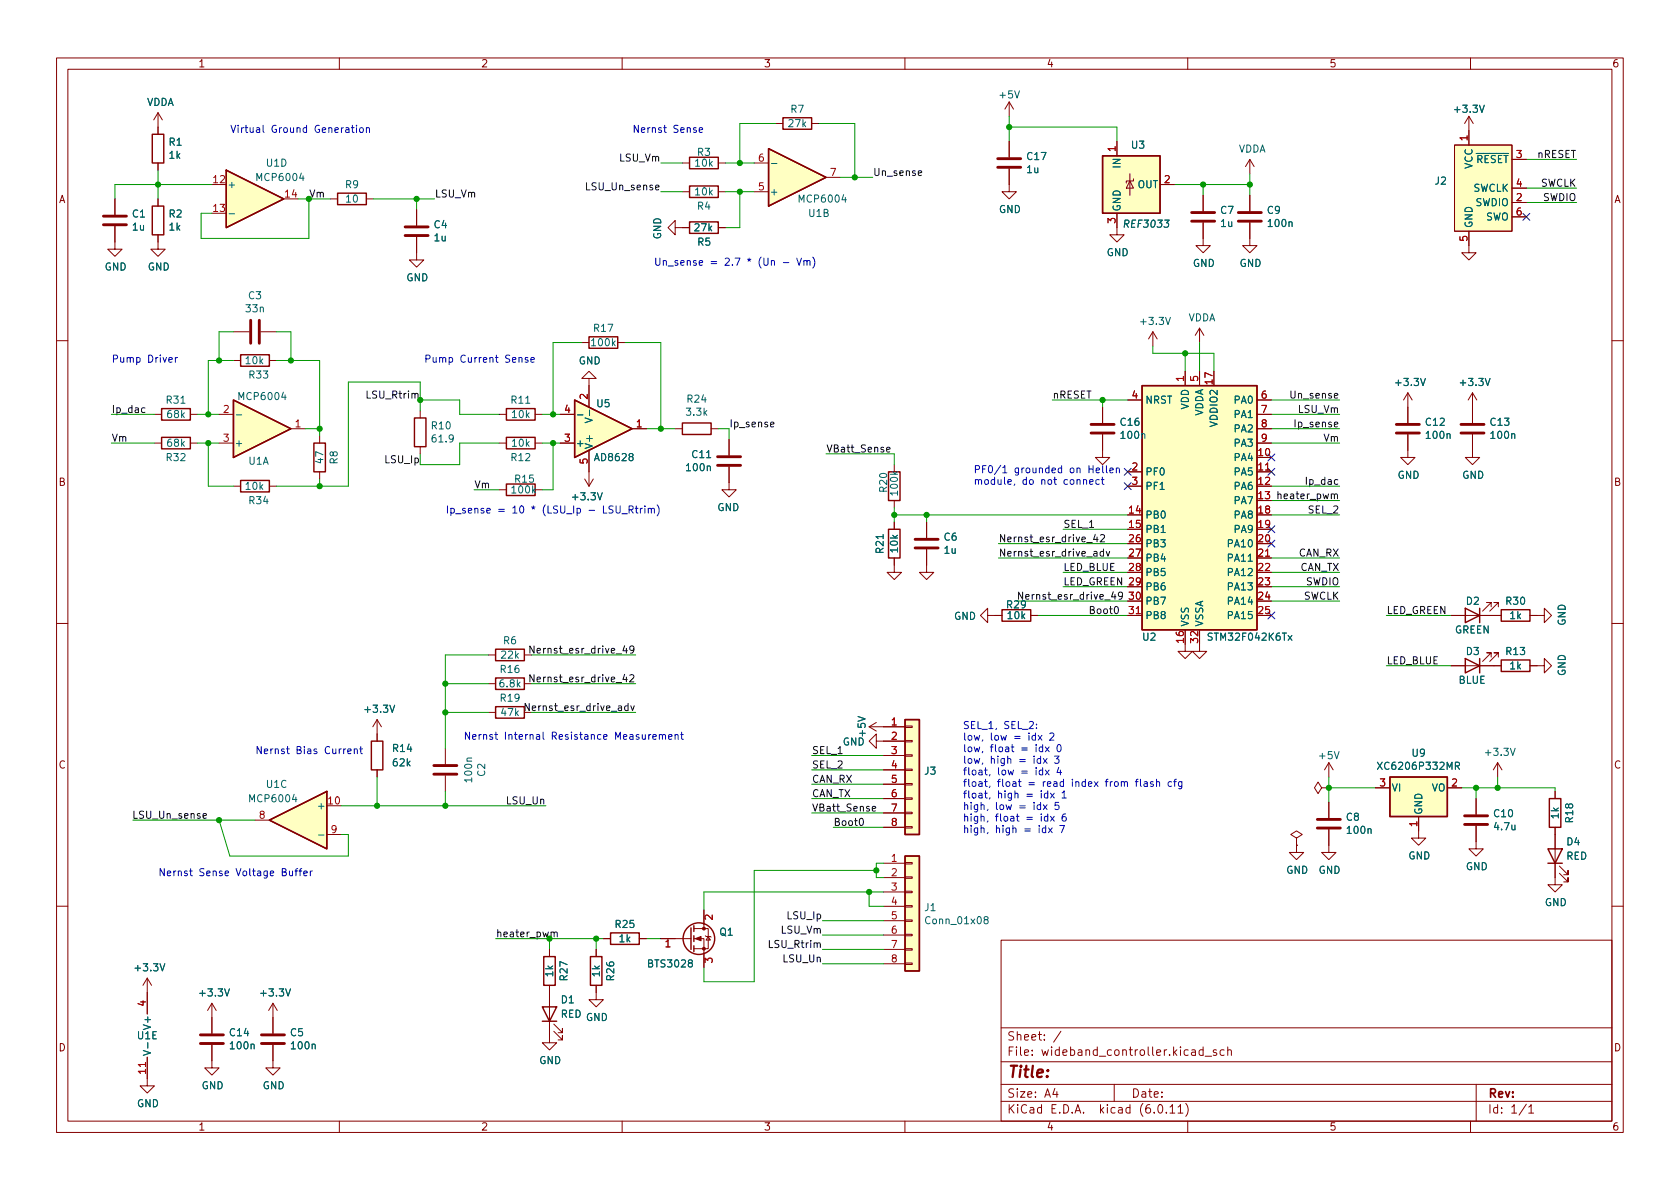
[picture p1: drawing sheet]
<svg xmlns="http://www.w3.org/2000/svg" width="297mm" height="210mm" viewBox="0 0 297 210" stroke-linecap="round" stroke-linejoin="round" font-family="sans-serif">
<g fill="none" stroke="#840000" stroke-width=".18">
<path d="M10 10.2h277v190.1h-277zM12 12.2h273v186.1h-273zM27.9 19.9v3.8M27.9 19.9l-.7 1.3M27.9 19.9l.8 1.3M60 10.2v2M110 10.2v2M160 10.2v2M178.4 18l-.7 1.3M178.4 18v2.6M178.4 18l.8 1.3M210 10.2v2"/>
<path d="M260 10.2v2M20.3 40v4.1h1.3l-1.3 1.2-1.3-1.2h1.3M20.3 35.2v2.8M27.9 28.8v1.3M27.9 35.2v1.2M37.5 32.6h2.5M37.5 37.7h2.5M50.2 35.2h2.5M58.4 35.2h1.3M64.8 35.2h1.2M73.7 37.1v2.8M120.6 33.9h1.3"/>
<path d="M120.6 28.8h1.3M127 33.9h1.3M127 28.8h1.3M133.3 33.9h2.6M133.3 28.8h2.6M137.2 21.8h1.2M143.5 21.8h1.3M146 31.4h2.6M178.4 29.8v4.1h1.3l-1.3 1.3-1.2-1.3h1.2M178.4 25v2.8M197.5 37.7v3.8h1.3l-1.3 1.3-1.3-1.3h1.3M197.5 25v2.6"/>
<path d="M199.8 32l.6 1.3h-1.3zM199.8 30.7v3.8M200.4 31.6v.4h-1.3v.4M205.1 32.6h2.5M212.7 39.4v4h1.3l-1.3 1.3-1.2-1.3h1.2M212.7 34.5v2.8M221 39.4v4h1.2l-1.2 1.3-1.3-1.3h1.3M221 28.2v2.5M221 34.5v2.8M221 28.2l-.8 1.3M221 28.2l.7 1.3M257.2 25.6h10.1v15.3h-10.1z"/>
<path d="M259.7 20.6l-.7 1.2M259.7 20.6v5M259.7 20.6l.8 1.2M267.3 35.8h2.6M267.3 28.2h2.6M267.3 33.3h2.6M267.3 38.3h2.6M27.9 41.5v2.6h1.3l-1.3 1.2-1.2-1.2h1.2M41.3 58.7h2.8M46.1 58.7h2.8M73.7 41.9v4.1h1.2l-1.2 1.2-1.3-1.2h1.3M119.4 40.3v-1.3l-1.3 1.3 1.3 1.2v-1.2h2.5"/>
<path d="M127 40.3h1.3M203.8 58.7l-.7 1.2M203.8 58.7v2.5M203.8 58.7l.8 1.2M212.1 58l-.8 1.3M212.1 58v2.6M212.1 58l.8 1.3M259.7 40.9v3.8h1.3l-1.3 1.3-1.3-1.3h1.3M10 60.2h2M27.3 73.3h1.3M27.3 78.4h1.3M33.7 73.3h1.2"/>
<path d="M33.7 78.4h1.2M38.7 73.3h2.6M38.7 78.4h2.6M41.3 63.7h1.2M47.6 63.7h1.3M51.4 75.8h2.6M56.5 77.1v1.3M74.3 72.6v1.3M74.3 79v1.3M88.3 73.3h1.2M88.3 78.4h1.2M94.6 73.3h1.3"/>
<path d="M94.6 78.4h1.3M99.1 73.3h2.5M99.1 78.4h2.5M102.9 60.6h1.2M104.1 66.9h-1.2l1.2-1.2 1.3 1.2h-1.3v5.1M104.1 79.6v6.4M109.2 60.6h1.3M111.8 75.8h2.5M119.4 75.8h1.2M125.7 75.8h1.3M128.9 77.7v2.8M194.9 76.8v4.1h1.3l-1.3 1.3-1.2-1.3h1.2"/>
<path d="M194.9 72v2.8M199.4 70.7h2.5M209.5 65.7v2.5M212.1 65.7v2.5M214.6 65.7v2.5M222.2 70.7h2.6M222.2 73.3h2.6M222.2 75.8h2.6M222.2 78.4h2.6M248.9 76.8v4.1h1.3l-1.3 1.3-1.3-1.3h1.3M248.9 69.5v5.3M248.9 69.5l-.7 1.2"/>
<path d="M248.9 69.5l.8 1.2M260.3 76.8v4.1h1.3l-1.3 1.3-1.2-1.3h1.2M260.3 69.5l-.7 1.2M260.3 69.5v5.3M260.3 69.5l.8 1.2M285 60.2h2M41.3 86h1.2M47.6 86h1.3M56.5 83.4v1.3M88.3 86.6h1.2M94.6 86.6h1.3M103.4 84.7l.7 1.3"/>
<path d="M104.9 84.7l-.8 1.3M128.9 82.5v4.1h-1.3l1.3 1.3 1.3-1.3h-1.3M158.1 98.7v2.5h1.3l-1.3 1.3-1.3-1.3h1.3M158.1 82.2v1.2M158.1 88.5v1.3M158.1 92.3v1.3M163.8 97.1v4.1h1.3l-1.3 1.3-1.2-1.3h1.2M163.8 92.3v2.8M199.4 83.4h2.5M199.4 86h2.5M199.4 91.1h2.5M199.4 93.6h2.5"/>
<path d="M199.4 96.1h2.5M199.4 98.7h2.5M222.2 80.9h2.6M222.2 83.4h2.6M222.2 86h2.6M222.2 88.5h2.6M222.2 91.1h2.6M222.2 93.6h2.6M222.2 96.1h2.6M222.2 98.7h2.6M10 110.2h2M86.4 115.8h1.2"/>
<path d="M92.7 115.8h1.3M174.6 108.8v-1.2l-1.2 1.2 1.2 1.3v-1.3h2.6M182.2 108.8h1.3M199.4 108.8h2.5M199.4 101.2h2.5M199.4 103.8h2.5M199.4 106.3h2.5M209.5 111.4v3.8h1.3l-1.3 1.3-1.2-1.3h1.2M212.1 111.4v3.8h1.3l-1.3 1.3-1.3-1.3h1.3M222.2 108.8h2.6M222.2 101.2h2.6M222.2 103.8h2.6"/>
<path d="M222.2 106.3h2.6M256.5 108.8h8.9M256.5 117.7h8.9M263.7 107.3v-.8h-.8h.8l-1.6 1.6M263.7 116.2v-.8h-.8h.8l-1.6 1.6M264.9 107.3v-.8h-.7h.7l-1.5 1.6M264.9 116.2v-.8h-.7h.7l-1.5 1.6M270.5 108.8h2.5v-1.2l1.3 1.2-1.3 1.3v-1.3M270.5 117.7h2.5v-1.2l1.3 1.2-1.3 1.3v-1.3M285 110.2h2M66.7 127.2l-.8 1.3M66.7 127.2v3.9"/>
<path d="M66.7 136.1v1.3M66.7 127.2l.7 1.3M78.7 132.3v2.8M78.7 137.2v2.7M86.4 120.9h1.2M86.4 126h1.2M92.7 120.9h1.3M153.7 128.5h6.3M153.7 128.5l1.2 .8M154.9 131.1v-1.3l-1.2 1.3 1.2 1.2v-1.2h5.1M154.9 127.8l-1.2 .7M156.2 133.6h3.8"/>
<path d="M156.2 136.1h3.8M156.2 138.7h3.8M160 138.6h1.3v.2h-1.3zM160 136h1.3v.3h-1.3zM160 133.5h1.3v.2h-1.3zM160 130.9h1.3v.3h-1.3zM160 128.4h1.3v.2h-1.3zM233.7 139.3l-.7-1-.6 1 .6 1 .7-1h1.2M234.9 139.3h.1M234.9 134.9v2.5M234.9 134.9l-.7 1.2M234.9 134.9l.8 1.2"/>
<path d="M243.2 139.3h2.5M255.9 139.3h2.5M264.8 134.9l-.8 1.2M264.8 134.9v2.5M264.8 134.9l.8 1.2M275 139.9v1.3M45.1 145h2.5M57.8 142.5h2.5M57.8 147.6h2.5M156.2 152.6h3.8M156.2 155.2h3.8M156.2 157.7h3.8"/>
<path d="M156.2 141.2h3.8M156.2 143.8h3.8M156.2 146.3h3.8M160 157.6h1.3v.3h-1.3zM160 155.1h1.3v.2h-1.3zM160 152.5h1.3v.3h-1.3zM160 146.2h1.3v.2h-1.3zM160 143.6h1.3v.3h-1.3zM160 141.1h1.3v.2h-1.3zM229.2 148.2l1.1-.6-1.1-.7-1 .7 1 .6v1.3M229.2 149.5h.1M229.2 149.5v1.2h1.3l-1.3 1.3-1.2-1.3h1.2"/>
<path d="M234.9 146.7v4h1.3l-1.3 1.3-1.2-1.3h1.2M234.9 141.9v2.7M250.8 144.4v3.8h1.3l-1.3 1.3-1.2-1.3h1.2M261 146v4.1h1.3l-1.3 1.3-1.3-1.3h1.3M261 141.2v2.8M275 146.3v10.2h1.2l-1.2 1.2-1.3-1.2h1.3M275.7 154.4l1.5 1.6v-.8v.8h-.7M275.7 153.2l1.5 1.5v-.8v.8h-.7M10 160.2h2M26 173l-.7 1.2M26 173v6.3M26 173l.8 1.2"/>
<path d="M37.5 177.4v5.3M37.5 177.4l-.8 1.3M37.5 177.4l.7 1.3M48.3 177.4l-.8 1.3M48.3 177.4v5.3M48.3 177.4l.7 1.3M97.2 174.2v10.2h1.2l-1.2 1.3-1.3-1.3h1.3M97.2 167.9v1.3M105.4 174.2v2.6h1.3l-1.3 1.2-1.3-1.2h1.3M105.4 167.9v1.3M106.7 166h1.2M113 166h1.3"/>
<path d="M116.8 166h5.4M122.7 166h1.8v5.1M122.7 164.2h2.5v3.6h-2.5M124.5 160.9v3.3M124.7 165.5l.1 .1h.8l.1 .1M125.2 165.6l.4 .6h-.8zM156.2 160.3h3.8M156.2 162.8h3.8M156.2 165.3h3.8M156.2 167.9h3.8M156.2 170.4h3.8M160 170.3h1.3v.3h-1.3z"/>
<path d="M160 167.8h1.3v.2h-1.3zM160 165.2h1.3v.3h-1.3zM160 162.7h1.3v.2h-1.3zM160 160.1h1.3v.3h-1.3zM177 166.3h108v32h-108zM285 160.2h2M26 186.9v5.1h1.3l-1.3 1.3-1.2-1.3h1.2M37.5 184.8v4h1.2l-1.2 1.3-1.3-1.3h1.3M48.3 184.8v4h1.2l-1.2 1.3-1.3-1.3h1.3M60 198.3v2M97.9 182.4l1.5 1.5v-.8v.8h-.7M97.9 181.1l1.5 1.5v-.7v.7h-.7"/>
<path d="M110 198.3v2M160 198.3v2M177 194.8h108M177 191.8h108M177 187.8h108M177 181.8h108M182.5 186.5v.1M182.5 185.7v.1M184.6 183.8v.1M184.6 183v.1M187.6 182.4l-1.3 1.9M197 191.8v3"/>
<path d="M209.6 195.1a1.72 1.72 0 0 1 0 2.3M210 198.3v2M213.1 186.8h1.1M215.1 185.7l-.4-.1-.2 .2 .1 .3 .5 .1v.4h-.6M216.4 185.7l-.4-.1-.3 .3v.4l.2 .3h.5M217.1 185.8l.2-.2 .3 .1 .1 .9M217.1 185.1v1.5M260 198.3v2M261 191.8v6.5M270.3 195.8l.4-.5v1.5M270.3 196.8h.9"/>
</g>
<g fill="none" stroke="#840000" stroke-width=".51">
<path d="M18.3 39.7h4.1M18.3 38.2h4.1M176.4 29.6h4.1M176.4 28.1h4.1M210.7 39.1h4.1M210.7 37.6h4.1M218.9 39.1h4.1M218.9 37.6h4.1M44.3 56.6v4.1M45.8 56.6v4.1M71.6 41.7h4.1M71.6 40.1h4.1"/>
<path d="M192.9 76.6h4.1M192.9 75.1h4.1M246.9 76.6h4.1M246.9 75.1h4.1M258.3 76.6h4.1M258.3 75.1h4.1M126.9 82.3h4M126.9 80.8h4M161.8 96.9h4.1M161.8 95.4h4.1M76.7 135.4h4.1M76.7 136.9h4.1"/>
<path d="M232.9 146.4h4.1M232.9 144.9h4.1M259 145.8h4M259 144.3h4M35.4 184.5h4.1M35.4 183h4.1M46.2 184.5h4.1M46.2 183h4.1"/>
</g>
<g fill="none" stroke="#006464" stroke-width=".18">
<path d="M179.4 16.1l.4 1.2 .4-1.2M261.6 18.6l.4 1.3 .4-1.3M40.5 37.8h1M53.3 30.6l-.3 .9h.8M53.6 31.1v.8M136.4 28.9h1M149.2 34.4l-.3 .9h.7M149.5 34.9v.8M205.9 38.9h.8l-.5 .5 .4 .1-.1 .6-.2 .1-.5-.1M227.9 39.3l.2-.1 .3 .1 .1 .8M261 27.1h5.8M206.1 56.1l.4 1.3 .4-1.3"/>
<path d="M32 71.3h.7M41.8 73.4h.9M50.1 69.3l-.3 .9h.8M50.4 69.8v.9M80.1 77.4l-.2 .3-.4-.1-.1-.2 .1-.4 .4-.1 .2 .1a.84 .84 0 0 1-.3 1.2h-.3M93 71.3h.7M102.1 73.4h1M104.2 72.5v1M108.4 60.7l.4 .4M108.8 60.3l-.5 .5M201.9 76.8l.2-.1h.3v.8M251.2 66.9l.4 1.3 .4-1.3"/>
<path d="M255.9 76.8l.1-.1h.3l.1 .8M262.6 66.9l.4 1.3 .5-1.3M267.3 76.8l.2-.1h.3v.8M94.3 86.7l.4 .5M94.7 86.3l-.5 .5M105.6 87.1l.5 1.3 .4-1.3M111.5 80.7l-.3-.2 .1-.2 .2-.1 .3 .1 .1 .1v.2l-.6 .2-.1 .2v.2l.3 .3 .3-.1 .1-.2v-.3l-.2-.2M124.9 80.9h.8M125.1 82.5l.1-.1 .3 .1 .1 .7M156.1 94.5v.8M157.8 83.4l.5 .5M158.7 83.4l-.5 .3"/>
<path d="M220.7 99.2h.7M227.8 112.4l.6 .8M228.4 112.4l-.6 .8M68.9 124.7l.5 1.3 .4-1.3M83.4 134.1h-.8v.3l.1 .2M151.7 126.7l1.3 .4-1.3 .5M235.9 132.9l.4 1.3 .5-1.3M257.3 135.4h.6l.2-.2-.1-.3-.7-.1v1.3M257.6 135.4l.5 .7M267.1 132.3l.4 1.3 .4-1.3M52 140.5l-.3 .9h.8M52.3 140.9v.9"/>
<path d="M56.3 147.7h1M241.9 146.7l.2-.2 .3 .1v.8M267.3 145.9l.1 .8h.3l.2-.1M267.9 145.9v.8M28.3 170.4l.4 1.3 .4-1.3M39.7 174.9l.4 1.2 .5-1.2M50.5 174.9l.4 1.2 .5-1.2M121.9 170.3l-.2-.3 .1-.1 .1-.2 .4 .1 .1 .2v.2l-.6 .1-.1 .2v.3l.2 .2h.3l.2-.2v-.4l-.2-.1M174.2 162.6l-.2-.2v-.2l.2-.1h.4l.1 .2-.1 .2-.5 .2-.1 .2v.2l.2 .3h.3l.2-.3-.1-.3-.1-.2M26.1 184.4v.9M44.4 184.8l.2-.2 .3 .1v.8M55.2 184.8l.2-.2 .3 .1v.8"/>
</g>
<g fill="#ffffc2" stroke="#ffffc2" stroke-width=".18">
<path d="M194.9 27.6h10.2v10.1h-10.2z"/>
<path d="M160 151.4h2.6v20.3h-2.6z"/>
<path d="M135.9 26.3l10.1 5.1-10.1 5z"/>
<path d="M245.7 137.4h10.2v7h-10.2z"/>
<path d="M257.2 25.6h10.1v15.3h-10.1z"/>
<path d="M160 127.2h2.6v20.4h-2.6z"/>
<path d="M201.9 68.2h20.3v43.2h-20.3z"/>
<path d="M40 30.1l10.2 5.1-10.2 5.1z"/>
<path d="M47.6 145l10.2-5.1v10.2z"/>
<path d="M101.6 70.7l10.2 5.1-10.2 5.1z"/>
<path d="M41.3 70.7l10.1 5.1-10.1 5.1z"/>
</g>
<g fill="none" stroke="#840000" stroke-width=".25">
<path d="M26.9 36.4h2.1v5.1h-2.1zM26.9 23.7h2.1v5.1h-2.1zM40 30.1l10.2 5.1-10.2 5.1zM59.7 34.2h5.1v2h-5.1zM121.9 32.9h5.1v2h-5.1zM121.9 39.2h5.1v2.1h-5.1zM121.9 27.8h5.1v2h-5.1zM135.9 26.3l10.1 5.1-10.1 5zM138.4 20.8h5.1v2.1h-5.1zM194.9 27.6h10.2v10.1h-10.2zM104.1 59.6h5.1v2h-5.1zM28.6 77.3h5.1v2.1h-5.1z"/>
<path d="M28.6 72.3h5.1v2h-5.1zM41.3 70.7l10.1 5.1-10.1 5.1zM42.5 62.7h5.1v2.1h-5.1zM55.5 78.4h2v5h-2zM73.3 73.9h2v5.1h-2zM89.5 72.3h5.1v2h-5.1zM89.5 77.3h5.1v2.1h-5.1zM101.6 70.7l10.2 5.1-10.2 5.1zM120.6 74.8h5.1v2h-5.1zM201.9 68.2h20.3v43.2h-20.3zM42.5 85h5.1v2h-5.1zM89.5 85.6h5.1v2h-5.1z"/>
<path d="M157.1 93.6h2v5.1h-2zM157.1 83.4h2v5.1h-2zM87.6 119.9h5.1v2h-5.1zM87.6 114.8h5.1v2h-5.1zM177.2 107.8h5v2h-5zM259.1 107.6l2.5 1.2-2.5 1.3zM259.1 116.5l2.5 1.2-2.5 1.3zM261.6 107.6v2.5M261.6 116.5v2.5M265.4 116.7h5.1v2h-5.1zM265.4 107.8h5.1v2h-5.1zM65.7 131.1h2v5h-2z"/>
<path d="M87.6 125h5.1v2h-5.1zM160 127.2h2.6v20.4h-2.6zM245.7 137.4h10.2v7h-10.2zM47.6 145l10.2-5.1v10.2zM160 151.4h2.6v20.3h-2.6zM273.7 150.1h2.5l-1.2 2.5zM273.7 152.6h2.5M273.9 141.2h2.1v5.1h-2.1zM95.9 178h2.5l-1.2 2.6zM96.1 169.2h2.1v5h-2.1zM104.4 169.2h2v5h-2zM107.9 165h5.1v2h-5.1z"/>
<path d="M122.2 164.1v3.8M122.7 163.7v1M122.7 165.5v1M122.7 167.3v1M95.9 180.6h2.5"/>
<circle cx="123.6" cy="166" r="2.79"/>
</g>
<path d="M223.8 83.1h.7M223.8 98.4h.7M200.9 108.5h.7M117.7 166.5l.4-.3v1.2M124.7 170.2v-.8l.4 .5 .2-.4h.5l.1 .2-.1 .5M125.9 161.8v.8l-.9-.8-.3 .3 .1 .4M25.7 187.9v.7" fill="none" stroke="#a90000" stroke-width=".18"/>
<g fill="#840000" stroke="#840000" stroke-width=".18">
<path d="M122.9 166l1.1-.4v.8z"/>
<circle cx="124.5" cy="167.8" r=".25"/>
<circle cx="124.5" cy="164.2" r=".25"/>
</g>
<g fill="none" stroke="#0f0f0f" stroke-width=".18">
<path d="M115.9 33.2l.6-.2v-.2l-.4-.1-.2 .2 .1 .6h.5M162.4 30.6l.6-.1-.1-.2-.4-.1-.1 .2v.6h.5M25.6 72.2l-.3-.1-.3 .2 .1 .6h.5M73.4 69.7l.2-.1h.3v.8M136.2 75.1l.6-.2v-.2l-.4-.1-.2 .2 .1 .6h.5M156.8 79.5l.6-.1-.1-.2-.3-.1-.2 .2v.6h.5M235.9 70l.6-.1v-.3h-.4l-.2 .1 .1 .7h.5M235.9 75.1l.6-.2v-.2l-.4-.1-.2 .2 .1 .6h.5M193.7 94.5l-.3 .9h.7M194 95v.8M194.6 94.7l.5-.2 .2 .4-.8 .9h.8M195.1 97.6l-.4-.1-.2 .2 .1 .6h.5"/>
<path d="M195.1 97.1v1.3M195.6 97.5l.3 .9 .3-.9M235.4 87.5l.2-.2 .3 .1v.8M235.9 87.5l.2-.2 .3 .1 .1 .8M236.5 84.9l-.3-.1-.3 .2 .2 .6h.4M110.4 119.2l-.3 1h.8M110.4 114.2l-.3 .9h.8M110.7 114.7v.8M110.7 119.7v.9M111.4 119.4l.4-.1 .3 .4-.8 .9h.8M112.1 114.8l-.3 .2h-.2l-.2-.2 .1-.5 .3-.1 .2 .1a.84 .84 0 0 1-.3 1.2h-.2M196.8 104.6l-.3 .9h.8"/>
<path d="M197.1 107.4l.2-.2a.68 .68 0 0 1 .5 .7 .68 .68 0 0 1-.5 .6l-.2-.1-.1-.4zM197.1 105.1v.9M198.5 105.2l-.3 .3-.3-.1-.2-.2 .2-.4 .3-.1 .2 .1a.84 .84 0 0 1-.3 1.2h-.2M111 124.9l-.3-.1-.3 .3 .2 .5h.4M111 124.4v1.3M111.5 124.8l.3 .9 .3-.9M35.9 144.3l.6-.1v-.3h-.4l-.2 .1 .1 .6h.5M152.1 144.8l.1-.1a.68 .68 0 0 1 .5 .6 .68 .68 0 0 1-.5 .7l-.1-.1-.2-.4zM154.2 143l.6-.1v-.2l-.4-.1-.2 .2 .1 .6h.5M97.4 164.9l.2-.1 .3 .1 .1 .8M98 165l.2-.2 .3 .1v.8M144.5 166.9l.2-.2 .3 .1v.8"/>
</g>
<g fill="none" stroke="#0000c2" stroke-width=".18">
<path d="M46.5 22.2v1l.2 .2M64.8 22.7l.2-.1h.3v.8M117.3 22.6h.5M117.5 22.2v1l.3 .2M123.6 46.5l.6-.1v-.3h-.4l-.2 .2 .1 .6h.5M140.9 45.6l.4 1.3 .4-1.3M87.6 63.2h.5M87.8 62.8v1.1l.3 .2M86.1 90.3l.6-.1-.1-.3h-.3l-.2 .2v.6h.5M106.7 89.5v1.2h.6M177.3 82.7l.4-.4v1.3M177.3 83.6h.7"/>
<path d="M179.4 85.6l-.1 .2M187.7 82.8h-.4l-.2 .2 .1 .5h.5M187.7 82.3v1.3M194.7 84.8h.5M194.9 84.4v1.1l.3 .2M50.7 132.4h.4M50.8 132v1.1l.3 .2M63.6 132.4h.5M63.8 132v1.1l.3 .2M87.5 129.9h.5M87.7 129.5v1.1l.3 .1M96 129.5v1.1l.2 .1"/>
<path d="M106.7 130.3l.6-.1v-.2l-.4-.1-.2 .2 .1 .6h.5M120.3 129.9h.5M120.5 129.5v1.1l.3 .1M174.1 136.2h.5M174.1 138.2h.5M174.2 135.8v1l.4 .2M174.2 137.8v1.1l.4 .2M174.2 139.8v1.1l.4 .2M175 137l-.1 .2M175 139l-.1 .3M178.8 132.1h.5M179 131.7v1.1l.3 .1"/>
<path d="M180.1 138.2h.4M180.2 137.8v1.1l.3 .2M200.7 138.2h.5M207.1 138.3l-.3-.1-.3 .3 .2 .5h.4M33.5 154h.5M33.7 153.6v1.1l.3 .2M174.1 140.3h.5M174.7 143.1l-.1 .2M174.7 145.1l-.1 .3M174.7 147.2l-.1 .2M175 141.1l-.1 .2M179.7 144.4h.5"/>
<path d="M179.9 143.9v1.1l.3 .2"/>
</g>
<g fill="none" stroke="#009600" stroke-width=".18">
<path d="M27.9 30.1v5.1M37.5 32.6h-17.2v2.6M52.7 35.2h5.7M54.6 35.2v7h-19v-4.5h1.9M66 35.2h10.8M73.7 35.2v1.9M116.8 33.9h3.8M116.8 28.8h3.8M128.3 33.9h5M128.3 28.8h5M130.8 33.9v6.4h-2.5M137.2 21.8h-6.4v7"/>
<path d="M144.8 21.8h6.3v9.6M148.6 31.4h5.7M178.4 22.5h19.1v2.5M178.4 20.6v4.4M207.6 32.6h13.4M212.7 32.6v1.9M221 30.7v3.8M269.9 33.3h8.9M269.9 35.8h8.9M269.9 28.2h8.9M41.3 58.7h-2.6v5M48.9 58.7h2.5v5"/>
<path d="M19.7 73.3h7.6M19.7 78.4h7.6M34.9 73.3h3.8M34.9 78.4h3.8M36.8 78.4v7.6h4.5M41.3 63.7h-4.5v9.6M48.9 63.7h7.6v13.4M54 75.8h2.5M74.3 70.7h7v2.6h7M74.3 72.6v-5h-12.7v18.4h-12.7M88.3 78.4h-7v3.8h-7M95.9 73.3h3.2"/>
<path d="M95.9 78.4h3.2M97.8 78.4v8.2h-1.9M102.9 60.6h-5.1v12.7M110.5 60.6h6.3v15.2M114.3 75.8h5.1M127 75.8h1.9v1.9M186.1 70.7h13.3M194.9 70.7v1.3M203.8 61.2v1.3h10.8v3.2M209.5 62.5v3.2M212.1 60.6v5.1M224.8 70.7h12.1"/>
<path d="M224.8 73.3h12.1M224.8 78.4h12.1M224.8 75.8h12.1M56.5 84.7v1.3M83.8 86.6h4.5M146 80.3h12.1v1.9M158.1 91.1h41.3M158.1 89.8v2.5M163.8 91.1v1.2M176.5 98.7h22.9M176.5 96.1h22.9M188 93.6h11.4"/>
<path d="M224.8 91.1h12.1M224.8 86h12.1M224.8 98.7h12.1M224.8 88.5h12.1M86.4 115.8h-7.7v16.5M94 115.8h18.4M179.7 106.3h19.7M183.5 108.8h15.9M188 103.8h11.4M188 101.2h11.4M224.8 103.8h12.1M224.8 101.2h12.1"/>
<path d="M224.8 106.3h12.1M245.1 108.8h11.4M245.1 117.7h11.4M66.7 137.4v5.1M78.7 139.9v2.6M78.7 120.9h7.7M78.7 126h7.7M94 120.9h18.4M94 126h18.4M143.5 138.7h12.7M143.5 133.6h12.7M143.5 136.1h12.7"/>
<path d="M234.9 137.4v4.5M234.9 139.3h8.3M258.4 139.3h16.6v.6M261 139.3v1.9M264.8 137.4v1.9M23.5 145h21.6M38.7 145l1.9 6.4h21v-3.8h-1.3M60.3 142.5h36.2M143.5 143.8h12.7M143.5 141.2h12.7M147.3 146.3h8.9M153.7 157.7v2.6h2.5"/>
<path d="M154.9 153.9h-21.6v19.7h-8.8v-2.5M156.2 157.7h-31.7v3.2M156.2 152.6h-1.3v2.6h1.3M87.6 166h19.1M97.2 166v1.9M105.4 166v1.9M114.3 166h2.5M145.4 162.8h10.8M145.4 167.9h10.8M145.4 165.3h10.8M145.4 170.4h10.8"/>
</g>
<g fill="none" stroke="#000084" stroke-width=".18">
<path d="M269.3 37.7l1.2 1.3M270.5 37.7l-1.2 1.3M198.8 85.4l1.2 1.2M198.8 82.8l1.2 1.2M200 85.4l-1.2 1.2M200 82.8l-1.2 1.2M224.2 80.3l1.2 1.2M224.2 82.8l1.2 1.2M224.2 93l1.2 1.2M224.2 95.5l1.2 1.2M225.4 82.8l-1.2 1.2M225.4 80.3l-1.2 1.2"/>
<path d="M225.4 93l-1.2 1.2M225.4 95.5l-1.2 1.2M224.2 108.2l1.2 1.2M225.4 108.2l-1.2 1.2"/>
</g>
<g fill="#009600" stroke="#009600" stroke-width=".18">
<circle cx="178.4" cy="22.5" r=".46"/>
<circle cx="209.5" cy="62.5" r=".46"/>
<circle cx="212.7" cy="32.6" r=".46"/>
<circle cx="221" cy="32.6" r=".46"/>
<circle cx="151.1" cy="31.4" r=".46"/>
<circle cx="194.9" cy="70.7" r=".46"/>
<circle cx="130.8" cy="33.9" r=".46"/>
<circle cx="130.8" cy="28.8" r=".46"/>
<circle cx="163.8" cy="91.1" r=".46"/>
<circle cx="153.7" cy="157.7" r=".46"/>
<circle cx="154.9" cy="153.9" r=".46"/>
<circle cx="234.9" cy="139.3" r=".46"/>
<circle cx="261" cy="139.3" r=".46"/>
<circle cx="264.8" cy="139.3" r=".46"/>
<circle cx="158.1" cy="91.1" r=".46"/>
<circle cx="73.7" cy="35.2" r=".46"/>
<circle cx="51.4" cy="63.7" r=".46"/>
<circle cx="54.6" cy="35.2" r=".46"/>
<circle cx="27.9" cy="32.6" r=".46"/>
<circle cx="74.3" cy="70.7" r=".46"/>
<circle cx="66.7" cy="142.5" r=".46"/>
<circle cx="78.7" cy="142.5" r=".46"/>
<circle cx="78.7" cy="126" r=".46"/>
<circle cx="56.5" cy="86" r=".46"/>
<circle cx="38.7" cy="145" r=".46"/>
<circle cx="116.8" cy="75.8" r=".46"/>
<circle cx="97.8" cy="78.4" r=".46"/>
<circle cx="97.8" cy="73.3" r=".46"/>
<circle cx="78.7" cy="120.9" r=".46"/>
<circle cx="105.4" cy="166" r=".46"/>
<circle cx="56.5" cy="75.8" r=".46"/>
<circle cx="38.7" cy="63.7" r=".46"/>
<circle cx="36.8" cy="73.3" r=".46"/>
<circle cx="36.8" cy="78.4" r=".46"/>
</g>
<text font-size="2.8" fill="#840000" x="178" y="191.2">Title:</text>
<g font-size="2.1" fill="#840000">
<text x="178" y="184.5">Sheet:</text>
<text x="178" y="187.2">File:</text>
<text x="184.4" y="187.2">wideband_controller.kicad_sch</text>
<text x="178" y="197.4">KiCad</text>
<text x="178" y="194.6">Size:</text>
<text x="184.7" y="194.6">A4</text>
<text x="185.7" y="197.4">E.D.A.</text>
<text x="194.6" y="197.4">kicad</text>
<text x="200" y="194.6">Date:</text>
<text x="201.8" y="197.4">(6.0.11)</text>
<text x="263" y="194.6">Rev:</text>
<text x="263" y="197.4">Id:</text>
<text x="267.1" y="197.4">1/1</text>
</g>
<g font-size="1.8" fill="#840000">
<text x="35" y="12.3">1</text>
<text x="85" y="12.3">2</text>
<text x="135" y="12.3">3</text>
<text x="185" y="12.3">4</text>
<text x="235" y="12.3">5</text>
<text x="285" y="12.3">6</text>
<text x="10.4" y="36.3">A</text>
<text x="285.4" y="36.3">A</text>
<text x="10.3" y="86.3">B</text>
<text x="285.3" y="86.3">B</text>
<text x="10.3" y="136.3">C</text>
<text x="285.3" y="136.3">C</text>
<text x="10.3" y="186.3">D</text>
<text x="285.3" y="186.3">D</text>
<text x="35" y="200.3">1</text>
<text x="85" y="200.3">2</text>
<text x="135" y="200.3">3</text>
<text x="185" y="200.3">4</text>
<text x="235" y="200.3">5</text>
<text x="285" y="200.3">6</text>
</g>
<g font-size="1.8" fill="#006464">
<text x="176.4" y="17.8">+5V</text>
<text x="25.9" y="19.1">VDDA</text>
<text x="139.2" y="22.9">27k</text>
<text x="139.7" y="20.3">R7</text>
<text x="256.8" y="20.3">+3.3V</text>
<text x="29.7" y="26.1">R1</text>
<text x="29.7" y="28.4">1k</text>
<text x="46.9" y="29.8">U1D</text>
<text x="122.7" y="29.8">10k</text>
<text x="123.1" y="27.9">R3</text>
<text x="181.4" y="28.7">C17</text>
<text x="199.9" y="26.7">U3</text>
<text x="219" y="27.4">VDDA</text>
<text x="260.7" y="29.9" transform="rotate(-90 260.7 29.9)">VCC</text>
<text x="260.9" y="29.2">~{RESET}</text>
<text x="40.1" y="33.7">+</text>
<text x="45" y="32.4">MCP6004</text>
<text x="60.9" y="33.7">R9</text>
<text x="122.7" y="34.9">10k</text>
<text x="136" y="34.9">+</text>
<text x="181.4" y="31">1u</text>
<text x="198.5" y="30.2" transform="rotate(-90 198.5 30.2)">IN</text>
<text x="201.1" y="33.7">OUT</text>
<text x="253.6" y="33">J2</text>
<text x="260.4" y="34.3">SWCLK</text>
<text x="23.2" y="38.8">C1</text>
<text x="23.2" y="41.1">1u</text>
<text x="29.7" y="38.8">R2</text>
<text x="29.7" y="41.1">1k</text>
<text x="60.9" y="36.2">10</text>
<text x="76.6" y="40.7">C4</text>
<text x="122.6" y="41.3">27k</text>
<text x="123.1" y="37.5">R4</text>
<text x="140.9" y="36.2">MCP6004</text>
<text x="142.8" y="38.7">U1B</text>
<text x="176.6" y="38">GND</text>
<text x="198.5" y="37.5" transform="rotate(-90 198.5 37.5)">GND</text>
<text x="198.5" y="40.6">REF3033</text>
<text x="215.6" y="38.2">C7</text>
<text x="215.6" y="40.5">1u</text>
<text x="223.9" y="38.2">C9</text>
<text x="223.9" y="40.5">100n</text>
<text x="260.7" y="40.4" transform="rotate(-90 260.7 40.4)">GND</text>
<text x="260.8" y="36.8">SWDIO</text>
<text x="262.7" y="39.4">SWO</text>
<text x="76.6" y="43.1">1u</text>
<text x="117.3" y="42.4" transform="rotate(-90 117.3 42.4)">GND</text>
<text x="123.2" y="43.8">R5</text>
<text x="195.6" y="45.7">GND</text>
<text x="210.8" y="47.6">GND</text>
<text x="219.1" y="47.6">GND</text>
<text x="18.4" y="48.2">GND</text>
<text x="26.1" y="48.2">GND</text>
<text x="43.8" y="53.3">C3</text>
<text x="71.8" y="50.1">GND</text>
<text x="43.2" y="55.6">33n</text>
<text x="104.8" y="59.1">R17</text>
<text x="201.3" y="57.8">+3.3V</text>
<text x="210.1" y="57.2">VDDA</text>
<text x="43.2" y="64.8">10k</text>
<text x="102.3" y="64.8">GND</text>
<text x="104.3" y="61.6">100k</text>
<text x="29.2" y="71.8">R31</text>
<text x="41.9" y="71.1">MCP6004</text>
<text x="43.8" y="67.3">R33</text>
<text x="90.2" y="71.8">R11</text>
<text x="121.3" y="71.6">R24</text>
<text x="202.4" y="71.8">NRST</text>
<text x="218" y="71.8">PA0</text>
<text x="246.4" y="68.6">+3.3V</text>
<text x="257.8" y="68.6">+3.3V</text>
<text x="29.3" y="74.3">68k</text>
<text x="76.1" y="76.3">R10</text>
<text x="90.3" y="74.3">10k</text>
<text x="105.2" y="74.9" transform="rotate(-90 105.2 74.9)">V-</text>
<text x="105.3" y="72.4">U5</text>
<text x="121.1" y="73.9">3.3k</text>
<text x="197.9" y="75.7">C16</text>
<text x="197.9" y="78">100n</text>
<text x="210.6" y="72.5" transform="rotate(-90 210.6 72.5)">VDD</text>
<text x="213.1" y="73.6" transform="rotate(-90 213.1 73.6)">VDDA</text>
<text x="215.7" y="75.6" transform="rotate(-90 215.7 75.6)">VDDIO2</text>
<text x="218" y="74.3">PA1</text>
<text x="218" y="76.8">PA2</text>
<text x="251.8" y="75.7">C12</text>
<text x="251.8" y="78">100n</text>
<text x="263.3" y="75.7">C13</text>
<text x="263.3" y="78">100n</text>
<text x="29.2" y="81.9">R32</text>
<text x="29.3" y="79.4">68k</text>
<text x="41.4" y="79.4">+</text>
<text x="43.8" y="82.6">U1A</text>
<text x="57.5" y="82.2" transform="rotate(-90 57.5 82.2)">47</text>
<text x="60.1" y="82.2" transform="rotate(-90 60.1 82.2)">R8</text>
<text x="76.1" y="78.6">61.9</text>
<text x="90.2" y="81.9">R12</text>
<text x="90.3" y="79.4">10k</text>
<text x="101.7" y="79.4">+</text>
<text x="104.9" y="81.9">AD8628</text>
<text x="105.2" y="79.5" transform="rotate(-90 105.2 79.5)">V+</text>
<text x="121.1" y="83.7">100n</text>
<text x="122.1" y="81.4">C11</text>
<text x="218" y="81.9">PA4</text>
<text x="218" y="79.4">PA3</text>
<text x="43.2" y="87">10k</text>
<text x="43.8" y="89.5">R34</text>
<text x="90.2" y="87.6">100k</text>
<text x="90.8" y="85.7">R15</text>
<text x="100.8" y="88.8">+3.3V</text>
<text x="157.2" y="87.2" transform="rotate(-90 157.2 87.2)">R20</text>
<text x="159.1" y="87.9" transform="rotate(-90 159.1 87.9)">100k</text>
<text x="202.4" y="84.5">PF0</text>
<text x="202.4" y="87">PF1</text>
<text x="218" y="84.5">PA5</text>
<text x="218" y="87">PA6</text>
<text x="218" y="89.5">PA7</text>
<text x="247" y="85">GND</text>
<text x="258.5" y="85">GND</text>
<text x="126.8" y="90.8">GND</text>
<text x="166.8" y="96">C6</text>
<text x="202.4" y="92.1">PB0</text>
<text x="202.4" y="94.6">PB1</text>
<text x="218" y="92.1">PA8</text>
<text x="218" y="94.6">PA9</text>
<text x="156.6" y="98.1" transform="rotate(-90 156.6 98.1)">R21</text>
<text x="159.1" y="97.9" transform="rotate(-90 159.1 97.9)">10k</text>
<text x="166.8" y="98.3">1u</text>
<text x="202.4" y="97.2">PB3</text>
<text x="202.4" y="99.7">PB4</text>
<text x="216.8" y="97.2">PA10</text>
<text x="216.8" y="99.7">PA11</text>
<text x="177.8" y="108">R29</text>
<text x="202.4" y="102.2">PB5</text>
<text x="202.4" y="104.8">PB6</text>
<text x="202.4" y="107.3">PB7</text>
<text x="216.8" y="102.2">PA12</text>
<text x="216.8" y="104.8">PA13</text>
<text x="216.8" y="107.3">PA14</text>
<text x="259.1" y="107.3">D2</text>
<text x="266" y="107.3">R30</text>
<text x="168.6" y="110">GND</text>
<text x="177.9" y="109.9">10k</text>
<text x="201.9" y="113.7">U2</text>
<text x="202.4" y="109.9">PB8</text>
<text x="210.6" y="110.9" transform="rotate(-90 210.6 110.9)">VSS</text>
<text x="213.1" y="110.9" transform="rotate(-90 213.1 110.9)">VSSA</text>
<text x="213.3" y="113.7">STM32F042K6Tx</text>
<text x="216.8" y="109.9">PA15</text>
<text x="257.2" y="112.4">GREEN</text>
<text x="266.8" y="109.9">1k</text>
<text x="277.2" y="110.7" transform="rotate(-90 277.2 110.7)">GND</text>
<text x="88.2" y="119.4">R16</text>
<text x="88.4" y="116.8">22k</text>
<text x="88.9" y="114.3">R6</text>
<text x="259.1" y="116.2">D3</text>
<text x="266" y="116.2">R13</text>
<text x="266.8" y="118.7">1k</text>
<text x="277.2" y="119.6" transform="rotate(-90 277.2 119.6)">GND</text>
<text x="88.1" y="121.9">6.8k</text>
<text x="88.2" y="124.5">R19</text>
<text x="257.8" y="121.3">BLUE</text>
<text x="64.1" y="126.4">+3.3V</text>
<text x="88.4" y="127">47k</text>
<text x="153.4" y="130.5" transform="rotate(-90 153.4 130.5)">+5V</text>
<text x="69.2" y="133.4">R14</text>
<text x="69.2" y="135.9">62k</text>
<text x="86.2" y="137.5" transform="rotate(-90 86.2 137.5)">C2</text>
<text x="148.9" y="132.2">GND</text>
<text x="163.3" y="137.4">J3</text>
<text x="232.9" y="134.6">+5V</text>
<text x="243.3" y="136.5">XC6206P332MR</text>
<text x="249.5" y="134.2">U9</text>
<text x="262.3" y="134">+3.3V</text>
<text x="43.8" y="142.2">MCP6004</text>
<text x="46.9" y="139.7">U1C</text>
<text x="55.9" y="143.5">+</text>
<text x="83.9" y="138.6" transform="rotate(-90 83.9 138.6)">100n</text>
<text x="246" y="140.3">VI</text>
<text x="253.1" y="140.3">VO</text>
<text x="237.9" y="145.5">C8</text>
<text x="237.9" y="147.8">100n</text>
<text x="251.8" y="144.1" transform="rotate(-90 251.8 144.1)">GND</text>
<text x="263.9" y="144.9">C10</text>
<text x="263.9" y="147.2">4.7u</text>
<text x="276" y="145" transform="rotate(-90 276 145)">1k</text>
<text x="276.9" y="149.9">D4</text>
<text x="278.5" y="145.7" transform="rotate(-90 278.5 145.7)">R18</text>
<text x="227.4" y="154.9">GND</text>
<text x="233.1" y="154.9">GND</text>
<text x="248.8" y="152.3">GND</text>
<text x="259.1" y="154.3">GND</text>
<text x="276.9" y="152.4">RED</text>
<text x="163.3" y="161.5">J1</text>
<text x="273.1" y="160.6">GND</text>
<text x="108.6" y="164.5">R25</text>
<text x="109.3" y="167">1k</text>
<text x="127.1" y="165.8">Q1</text>
<text x="163.3" y="163.8">Conn_01x08</text>
<text x="23.5" y="172.1">+3.3V</text>
<text x="98.2" y="172.9" transform="rotate(-90 98.2 172.9)">1k</text>
<text x="100.7" y="173.6" transform="rotate(-90 100.7 173.6)">R27</text>
<text x="106.4" y="172.9" transform="rotate(-90 106.4 172.9)">1k</text>
<text x="109" y="173.6" transform="rotate(-90 109 173.6)">R26</text>
<text x="114.3" y="171.5">BTS3028</text>
<text x="34.9" y="176.6">+3.3V</text>
<text x="45.7" y="176.6">+3.3V</text>
<text x="99.1" y="177.8">D1</text>
<text x="24.1" y="184.2">U1E</text>
<text x="27.1" y="182.3" transform="rotate(-90 27.1 182.3)">V+</text>
<text x="40.4" y="183.6">C14</text>
<text x="40.4" y="185.9">100n</text>
<text x="51.2" y="183.6">C5</text>
<text x="51.2" y="185.9">100n</text>
<text x="99.1" y="180.3">RED</text>
<text x="103.5" y="180.9">GND</text>
<text x="27.1" y="186.8" transform="rotate(-90 27.1 186.8)">V-</text>
<text x="95.3" y="188.5">GND</text>
<text x="24.2" y="196.2">GND</text>
<text x="35.6" y="193">GND</text>
<text x="46.4" y="193">GND</text>
</g>
<g font-size="1.8" fill="#0000c2">
<text x="40.6" y="23.5">Virtual</text>
<text x="47.9" y="23.5">Ground</text>
<text x="55.7" y="23.5">Generation</text>
<text x="111.8" y="23.5">Nernst</text>
<text x="119" y="23.5">Sense</text>
<text x="115.6" y="47">Un_sense</text>
<text x="125.5" y="47">=</text>
<text x="128.2" y="47">2.7</text>
<text x="132.4" y="47">*</text>
<text x="134.4" y="47">(Un</text>
<text x="138.9" y="47">-</text>
<text x="141.6" y="47">Vm)</text>
<text x="19.7" y="64.1">Pump</text>
<text x="26.1" y="64.1">Driver</text>
<text x="74.9" y="64.1">Pump</text>
<text x="81.3" y="64.1">Current</text>
<text x="89.4" y="64.1">Sense</text>
<text x="172.1" y="83.7">PF0/1</text>
<text x="179.3" y="83.7">grounded</text>
<text x="189.2" y="83.7">on</text>
<text x="192.6" y="83.7">Hellen</text>
<text x="172.1" y="85.7">module,</text>
<text x="180.7" y="85.7">do</text>
<text x="184.1" y="85.7">not</text>
<text x="188.3" y="85.7">connect</text>
<text x="78.7" y="90.8">Ip_sense</text>
<text x="88" y="90.8">=</text>
<text x="90.7" y="90.8">10</text>
<text x="94.2" y="90.8">*</text>
<text x="96.3" y="90.8">(LSU_Ip</text>
<text x="104.5" y="90.8">-</text>
<text x="107.2" y="90.8">LSU_Rtrim)</text>
<text x="81.9" y="130.8">Nernst</text>
<text x="89.1" y="130.8">Internal</text>
<text x="97.6" y="130.8">Resistance</text>
<text x="108.9" y="130.8">Measurement</text>
<text x="170.2" y="128.9">SEL_1,</text>
<text x="170.2" y="131">low,</text>
<text x="175" y="131">low</text>
<text x="177.5" y="128.9">SEL_2:</text>
<text x="179.3" y="131">=</text>
<text x="182" y="131">idx</text>
<text x="185.9" y="131">2</text>
<text x="45.1" y="133.3">Nernst</text>
<text x="52.3" y="133.3">Bias</text>
<text x="57.5" y="133.3">Current</text>
<text x="170.2" y="133">low,</text>
<text x="170.2" y="135">low,</text>
<text x="170.2" y="137.1">float,</text>
<text x="175" y="133">float</text>
<text x="175" y="135">high</text>
<text x="176.3" y="137.1">low</text>
<text x="180.2" y="135">=</text>
<text x="180.6" y="133">=</text>
<text x="180.6" y="137.1">=</text>
<text x="182.9" y="135">idx</text>
<text x="183.3" y="133">idx</text>
<text x="183.3" y="137.1">idx</text>
<text x="186.8" y="135">3</text>
<text x="187.2" y="133">0</text>
<text x="187.2" y="137.1">4</text>
<text x="170.2" y="139.1">float,</text>
<text x="170.2" y="141.2">float,</text>
<text x="170.2" y="143.2">high,</text>
<text x="176" y="143.2">low</text>
<text x="176.3" y="139.1">float</text>
<text x="176.3" y="141.2">high</text>
<text x="180.2" y="143.2">=</text>
<text x="181.5" y="141.2">=</text>
<text x="181.9" y="139.1">=</text>
<text x="182.9" y="143.2">idx</text>
<text x="184.2" y="141.2">idx</text>
<text x="184.5" y="139.1">read</text>
<text x="186.8" y="143.2">5</text>
<text x="188.1" y="141.2">1</text>
<text x="189.8" y="139.1">index</text>
<text x="196" y="139.1">from</text>
<text x="201.5" y="139.1">flash</text>
<text x="207.3" y="139.1">cfg</text>
<text x="170.2" y="145.3">high,</text>
<text x="170.2" y="147.3">high,</text>
<text x="176" y="145.3">float</text>
<text x="176" y="147.3">high</text>
<text x="181.1" y="147.3">=</text>
<text x="181.5" y="145.3">=</text>
<text x="183.8" y="147.3">idx</text>
<text x="184.2" y="145.3">idx</text>
<text x="187.7" y="147.3">7</text>
<text x="188.1" y="145.3">6</text>
<text x="27.9" y="154.9">Nernst</text>
<text x="35.2" y="154.9">Sense</text>
<text x="41.9" y="154.9">Voltage</text>
<text x="50" y="154.9">Buffer</text>
</g>
<g font-size="1.8" fill="#0f0f0f">
<text x="109.4" y="28.6">LSU_Vm</text>
<text x="271.7" y="27.9">nRESET</text>
<text x="54.6" y="34.9">Vm</text>
<text x="76.8" y="34.9">LSU_Vm</text>
<text x="103.3" y="33.6">LSU_Un_sense</text>
<text x="154.3" y="31.1">Un_sense</text>
<text x="272.4" y="33">SWCLK</text>
<text x="272.7" y="35.5">SWDIO</text>
<text x="64.5" y="70.5">LSU_Rtrim</text>
<text x="186.1" y="70.5">nRESET</text>
<text x="227.9" y="70.5">Un_sense</text>
<text x="19.7" y="73">Ip_dac</text>
<text x="128.9" y="75.6">Ip_sense</text>
<text x="228.6" y="75.6">Ip_sense</text>
<text x="229.4" y="73">LSU_Vm</text>
<text x="19.7" y="78.1">Vm</text>
<text x="146" y="80">VBatt_Sense</text>
<text x="233.9" y="78.1">Vm</text>
<text x="83.8" y="86.3">Vm</text>
<text x="225.6" y="88.3">heater_pwm</text>
<text x="230.6" y="85.7">Ip_dac</text>
<text x="176.5" y="95.9">Nernst_esr_drive_42</text>
<text x="188" y="93.3">SEL_1</text>
<text x="231.1" y="90.8">SEL_2</text>
<text x="176.5" y="98.4">Nernst_esr_drive_adv</text>
<text x="188" y="101">LED_BLUE</text>
<text x="229.6" y="98.4">CAN_RX</text>
<text x="229.9" y="101">CAN_TX</text>
<text x="179.7" y="106">Nernst_esr_drive_49</text>
<text x="188" y="103.5">LED_GREEN 29</text>
<text x="230.5" y="106">SWCLK</text>
<text x="230.8" y="103.5">SWDIO</text>
<text x="192.4" y="108.6">Boot0</text>
<text x="245.1" y="108.6">LED_GREEN</text>
<text x="93.3" y="115.6">Nernst_esr_drive_49</text>
<text x="245.1" y="117.5">LED_BLUE</text>
<text x="92.5" y="125.7">Nernst_esr_drive_adv</text>
<text x="93.3" y="120.6">Nernst_esr_drive_42</text>
<text x="143.5" y="133.3">SEL_1</text>
<text x="143.5" y="135.9">SEL_2</text>
<text x="89.4" y="142.2">LSU_Un</text>
<text x="143.5" y="141">CAN_TX</text>
<text x="143.5" y="138.4">CAN_RX</text>
<text x="143.5" y="143.5">VBatt_Sense</text>
<text x="23.3" y="144.8">LSU_Un_sense</text>
<text x="147.3" y="146">Boot0</text>
<text x="135.6" y="167.6">LSU_Rtrim</text>
<text x="137.9" y="165.1">LSU_Vm</text>
<text x="139" y="162.5">LSU_Ip</text>
<text x="138.2" y="170.2">LSU_Un</text>
</g>
<g font-size="1.8" fill="#a90000">
<text x="133.9" y="28.6">6</text>
<text x="197.2" y="27" transform="rotate(-90 197.2 27)">1</text>
<text x="259.5" y="25.1" transform="rotate(-90 259.5 25.1)">1</text>
<text x="267.9" y="27.9">3</text>
<text x="37.4" y="32.4">12</text>
<text x="50.1" y="34.9">14</text>
<text x="133.9" y="33.6">5</text>
<text x="146.6" y="31.1">7</text>
<text x="205.7" y="32.4">2</text>
<text x="267.9" y="35.6">2</text>
<text x="267.9" y="33">4</text>
<text x="37.4" y="37.5">13</text>
<text x="197.2" y="39.7" transform="rotate(-90 197.2 39.7)">3</text>
<text x="267.9" y="38.1">6</text>
<text x="259.5" y="42.8" transform="rotate(-90 259.5 42.8)">5</text>
<text x="103.9" y="70.8" transform="rotate(-90 103.9 70.8)">2</text>
<text x="200" y="70.5">4</text>
<text x="209.3" y="67.6" transform="rotate(-90 209.3 67.6)">1</text>
<text x="211.8" y="67.6" transform="rotate(-90 211.8 67.6)">5</text>
<text x="214.4" y="68.2" transform="rotate(-90 214.4 68.2)">17</text>
<text x="222.8" y="70.5">6</text>
<text x="39.3" y="73">2</text>
<text x="52" y="75.6">1</text>
<text x="99.6" y="73">4</text>
<text x="112.3" y="75.6">1</text>
<text x="222.8" y="73">7</text>
<text x="222.8" y="75.6">8</text>
<text x="39.3" y="78.1">3</text>
<text x="99.6" y="78.1">3</text>
<text x="103.9" y="82.2" transform="rotate(-90 103.9 82.2)">5</text>
<text x="200" y="83.2">2</text>
<text x="222.2" y="80.6">10</text>
<text x="222.2" y="83.2">11</text>
<text x="222.8" y="78.1">9</text>
<text x="200" y="85.7">3</text>
<text x="222.2" y="85.7">12</text>
<text x="222.2" y="88.3">13</text>
<text x="199.4" y="90.8">14</text>
<text x="199.4" y="93.3">15</text>
<text x="199.4" y="95.9">26</text>
<text x="222.2" y="90.8">18</text>
<text x="222.2" y="93.3">19</text>
<text x="222.2" y="95.9">20</text>
<text x="199.4" y="98.4">27</text>
<text x="199.4" y="101">28</text>
<text x="222.2" y="98.4">21</text>
<text x="222.2" y="101">22</text>
<text x="199.4" y="106">30</text>
<text x="199.4" y="103.5">29</text>
<text x="222.2" y="103.5">23</text>
<text x="222.2" y="106">24</text>
<text x="199.4" y="108.6">31</text>
<text x="209.3" y="113.9" transform="rotate(-90 209.3 113.9)">16</text>
<text x="211.8" y="113.9" transform="rotate(-90 211.8 113.9)">32</text>
<text x="222.2" y="108.6">25</text>
<text x="157.4" y="128.3">1</text>
<text x="157.4" y="130.8">2</text>
<text x="157.4" y="133.3">3</text>
<text x="157.4" y="135.9">4</text>
<text x="57.8" y="142.2">10</text>
<text x="157.4" y="138.4">5</text>
<text x="157.4" y="141">6</text>
<text x="157.4" y="143.5">7</text>
<text x="243.8" y="139.1">3</text>
<text x="256.5" y="139.1">2</text>
<text x="45.7" y="144.8">8</text>
<text x="58.4" y="147.3">9</text>
<text x="157.4" y="146">8</text>
<text x="250.6" y="146.3" transform="rotate(-90 250.6 146.3)">1</text>
<text x="157.4" y="152.4">1</text>
<text x="157.4" y="154.9">2</text>
<text x="157.4" y="157.5">3</text>
<text x="157.4" y="160">4</text>
<text x="157.4" y="162.6">5</text>
<text x="157.4" y="165.1">6</text>
<text x="157.4" y="167.6">7</text>
<text x="117.4" y="168.3">1</text>
<text x="157.4" y="170.2">8</text>
<text x="25.8" y="178.1" transform="rotate(-90 25.8 178.1)">4</text>
<text x="25.8" y="190.1" transform="rotate(-90 25.8 190.1)">11</text>
</g>
<g font-size="1.8" fill="#009600">
<text x="67.9" y="81.9">LSU_Ip</text>
<text x="87.6" y="165.7">heater_pwm</text>
</g>
</svg>
